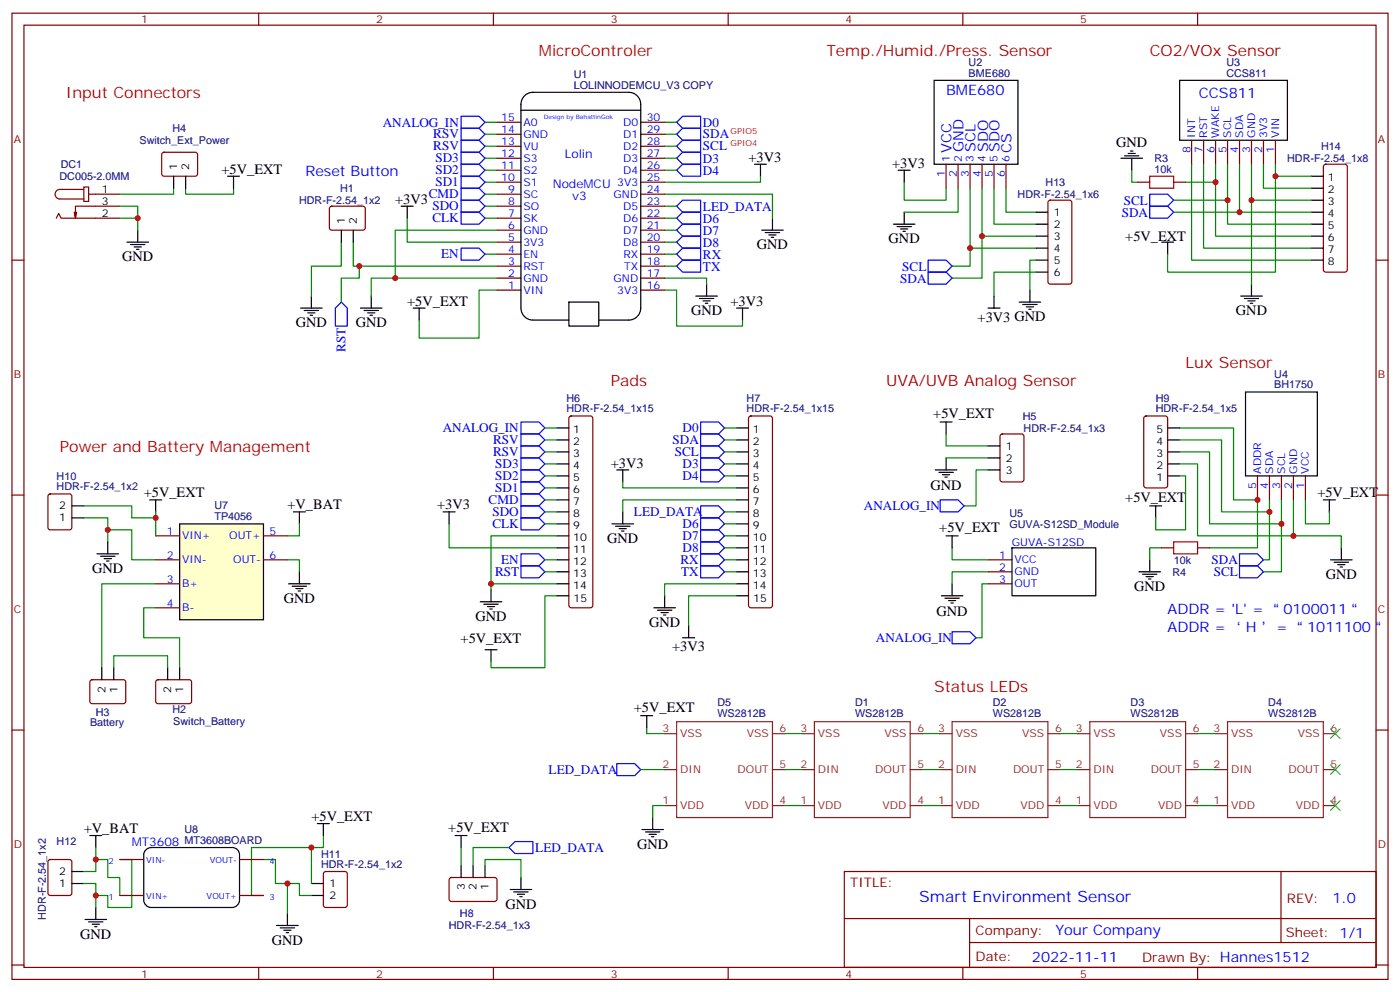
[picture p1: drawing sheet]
<svg xmlns="http://www.w3.org/2000/svg" width="412mm" height="292mm" viewBox="0 0 412 292" stroke-linecap="round" stroke-linejoin="round" font-family="sans-serif">
<g fill="none" stroke="#870000" stroke-width=".35">
<path d="M3.5 3.9h405.4v284.3h-405.4zM7.1 7.4h398.2v277.3h-398.2zM76.2 3.9v3.5M145.3 3.9v3.5M214.5 3.9v3.5M283.6 3.9v3.5M352.8 3.9v3.5M24.7 55h1.4v4.3h-1.4zM24.7 55.7h-7.1a1.41 1.41 0 0 0-1.4 1.5 1.41 1.41 0 0 0 1.4 1.4h7.1M26.1 57.2h9.2M278.7 48.3v7.1M282.2 48.3v7.1"/>
<path d="M285.8 48.3v7.1M289.3 48.3v7.1M292.8 48.3v7.1M296.3 48.3v7.1M351 41.3v7M354.5 41.3v7M358.1 41.3v7M361.6 41.3v7M365.1 41.3v7M368.7 41.3v7M372.2 41.3v7M375.7 41.3v7"/>
<path d="M3.5 76.6h3.6M16.6 64.2l.7-1.4 .7 1.4h17.3M22.6 62.4l-.4 1.8M35.3 60.7h-13.1v3.5l-.3-1.8M405.3 76.6h3.6M3.5 145.7h3.6M370.4 140.1v7M373.9 140.1v7M377.5 140.1v7M381 140.1v7M384.5 140.1v7M405.3 145.7h3.6"/>
<path d="M291 164.7h7.1M291 171.8h7.1M291 168.3h7.1M3.5 214.8h3.6M405.3 214.8h3.6M248.7 256.5h156.6v28.2h-156.6zM377.3 256.5v20.9M248.7 270.3h156.5M285.6 277.4h119.6M285.6 270.3v14.1M3.5 284h3.6M76.2 284.7v3.5"/>
<path d="M145.3 284.7v3.5M214.5 284.7v3.5M283.6 284.7v3.5M352.8 284.7v3.5M405.3 284h3.6"/>
</g>
<path d="M135.8 34.2h5.3l1.8 1.8-1.8 1.7h-5.3zM199.3 39.5l1.8-1.8h5.3v3.6h-5.3zM199.3 43l1.8-1.7h5.3v3.5h-5.3zM338.7 57.2h5.3l1.7 1.7-1.7 1.8h-5.3zM199.3 60.7l1.8-1.8h5.3v3.5h-5.3zM273.4 76.6h5.3l1.8 1.7-1.8 1.8h-5.3zM338.7 60.7h5.3l1.7 1.7-1.7 1.8h-5.3zM273.4 80.1h5.3l1.8 1.7-1.8 1.8h-5.3zM365.1 163h5.3l1.8 1.7-1.8 1.8h-5.3zM365.1 166.5h5.3l1.8 1.8-1.8 1.7h-5.3zM280.5 185.9h5.3l1.7 1.8-1.7 1.7h-5.3zM181.7 224.7h5.3l1.7 1.8-1.7 1.7h-5.3z" fill="none" stroke="#00f" stroke-width=".35"/>
<g fill="none" stroke="#000" stroke-width=".35">
<path d="M275.2 23.6h24.7v24.7h-24.7zM347.5 23.6h31.7v17.7h-31.7zM264.6 50.1h3.5M266.3 50.1v3.5M330.2 46.6h6.3M331.3 45.9h4.2M332.3 45.2h2.1M333 44.4h.7M333.4 46.6v3.5M37.4 71.3h6.3M38.5 72h4.2M39.5 72.7h2.1"/>
<path d="M40.2 73.4h.7M40.6 67.7v3.6M263.2 66h6.3M264.2 66.7h4.3M265.3 67.4h2.1M266 68.1h.7M266.3 62.4v3.6M342.2 71.3h3.5M344 71.3v3.5M88.5 90.7h6.4M89.6 91.4h4.2M90.7 92.1h2.1"/>
<path d="M91.4 92.8h.7M91.7 87.1v3.6M106.2 90.7h6.3M107.2 91.4h4.3M108.3 92.1h2.1M109 92.8h.7M109.4 87.1v3.6M365.5 87.1h6.3M366.5 87.8h4.3M367.6 88.5h2.1M368.3 89.3h.7M368.7 83.6v3.5"/>
<path d="M366.9 115.4h21.2v24.7h-21.2zM278.7 157.7h3.5M280.5 157.7v3.5M389.8 147.1h3.5M391.6 147.1v3.5M277.3 175.3h6.3M278.3 176h4.3M279.4 176.7h2.1M280.1 177.4h.7M280.5 171.8v3.5M298.1 161.2h24.7v14.1h-24.7zM391.9 164.7h6.4"/>
<path d="M393 165.5h4.2M394.1 166.2h2.1M394.8 166.9h.7M395.1 161.2v3.5M189.1 244.1h6.3M190.1 244.8h4.3M191.2 245.5h2.1M191.9 246.2h.7M192.3 240.6v3.5"/>
</g>
<g fill="none" stroke="#008700" stroke-width=".35">
<path d="M51.2 55.4v1.8h-15.9M54.7 55.4v1.8h14.1v-1.8M266.3 53.6v5.3h12.4v-3.5M282.2 55.4v7h-15.9M285.8 55.4v22.9h-5.3M289.3 55.4v26.4h-8.8M361.6 48.3v10.6h-15.9M365.1 48.3v14.1h-19.4M368.7 48.3v35.3M375.7 48.3v31.8h-31.7v-5.3M35.3 64.2h5.3v3.5M35.3 60.7h5.3v3.5"/>
<path d="M100.5 71.3v7h-8.8v8.8M104.1 71.3v7h42.3M146.4 81.8h-37v5.3M146.4 85.4h-5.3v14.1h-17.6v-5.3M373.9 147.1v17.6h-1.7M377.5 147.1v21.2h-5.3M381 147.1v10.6h14.1v3.5M384.5 147.1v7.1h7.1v-3.6M280.5 161.2v3.5h10.5M291 171.8h-1.7v15.9h-1.8M291 168.3h-10.5v3.5M190.5 214.1v1.8h5.3"/>
<path d="M231.1 215.9h5.3M271.6 215.9h5.3M312.2 215.9h5.3M352.8 215.9h5.3M188.7 226.5h7.1M195.8 237.1h-3.5v3.5M231.1 226.5h5.3M231.1 237.1h5.3M271.6 226.5h5.3M271.6 237.1h5.3M312.2 226.5h5.3M312.2 237.1h5.3"/>
<path d="M352.8 226.5h5.3M352.8 237.1h5.3"/>
</g>
<g fill="none" stroke="#8c2424" stroke-width=".35">
<path d="M195.8 215.9h3.5M199.3 212.4h28.2v28.2h-28.2zM227.5 215.9h3.6M236.4 215.9h3.5M239.9 212.4h28.2v28.2h-28.2zM268.1 215.9h3.5M276.9 215.9h3.6M280.5 212.4h28.2v28.2h-28.2zM308.7 215.9h3.5M317.5 215.9h3.5M321 212.4h28.2v28.2h-28.2zM349.2 215.9h3.6"/>
<path d="M358.1 215.9h3.5M361.6 212.4h28.2v28.2h-28.2zM389.8 215.9h3.5M195.8 237.1h3.5M195.8 226.5h3.5M227.5 237.1h3.6M227.5 226.5h3.6M236.4 237.1h3.5M236.4 226.5h3.5M268.1 237.1h3.5M268.1 226.5h3.5M276.9 237.1h3.6"/>
<path d="M276.9 226.5h3.6M308.7 237.1h3.5M308.7 226.5h3.5M317.5 237.1h3.5M317.5 226.5h3.5M349.2 237.1h3.6M349.2 226.5h3.6M358.1 237.1h3.5M358.1 226.5h3.5M389.8 237.1h3.5M389.8 226.5h3.5"/>
</g>
<path d="M391.9 214.5l2.9 2.8M394.8 214.5l-2.9 2.8M391.9 225.1l2.9 2.8M391.9 235.7l2.9 2.8M394.8 225.1l-2.9 2.8M394.8 235.7l-2.9 2.8" fill="none" stroke="#3c3" stroke-width=".35"/>
<path d="M52.9 154.2h24.7v28.2h-24.7z" fill="#ffc" stroke="#000" stroke-width=".35"/>
<g fill="none" stroke="#870000" stroke-width=".35">
<path d="M146.4 36h7.1M146.4 39.5h7.1M188.7 36h7.1M188.7 39.5h7.1M47.9 45l.4-.2 9.5 .1 .4 .6-.1 5.9-.6 .5-9.4-.1-.5-.6v-5.7zM146.4 53.6h7.1M146.4 43h7.1M146.4 46.6h7.1M146.4 50.1h7.1M146.4 57.2h7.1M188.7 53.6h7.1M188.7 43h7.1"/>
<path d="M188.7 46.6h7.1M188.7 50.1h7.1M188.7 57.2h7.1M308.9 59.1l.5-.2h5.6l.7 .4v23.6l-.4 .7h-5.9l-.7-.5v-23.5zM335.1 53.6h3.6M345.7 53.6h3.5M390.1 48.5l.4-.2h5.7l.5 .2 .2 .5v30.4l-.3 .5-.4 .2h-5.7l-.5-.3-.2-.4v-30.4zM97.2 60.9l.5-.2h9.5l.4 .7-.1 5.9-.6 .4h-9.5l-.4-.7v-5.6zM146.4 60.7h7.1M146.4 64.2h7.1M146.4 67.7h7.1M146.4 71.3h7.1"/>
<path d="M146.4 74.8h7.1M146.4 78.3h7.1M188.7 60.7h7.1M188.7 64.2h7.1M188.7 67.7h7.1M188.7 71.3h7.1M188.7 74.8h7.1M188.7 78.3h7.1M146.4 81.8h7.1M146.4 85.4h7.1M188.7 81.8h7.1M188.7 85.4h7.1"/>
<path d="M167.8 122.6l.5-.2h5.6l.5 .2 .2 .5v55.1l-.2 .5-.5 .2h-5.6l-.5-.3-.2-.4v-55.1zM220.7 122.6l.5-.2h5.6l.5 .2 .2 .5v55.1l-.2 .5-.5 .2h-5.6l-.5-.3-.2-.4v-55.1zM294.8 127.9l.5-.2h5.6l.7 .4v13l-.4 .7h-5.9l-.7-.4v-13zM337.1 122.6l.5-.2h5.7l.6 .4 .1 20.1-.5 .6-5.9 .1-.6-.5-.1-20zM14.3 145.6l.5-.3h5.7l.6 .5 .1 9.4-.5 .7h-5.9l-.6-.4-.1-9.5zM45.9 157.7h7M77.6 157.7h7.1M45.9 164.7h7M45.9 171.8h7M45.9 178.9h7M77.6 164.7h7.1M342.2 161.2h3.5"/>
<path d="M352.8 161.2h3.5M26.7 200.2l.5-.2 9.4 .1 .4 .6v5.9l-.7 .5-9.4-.1-.4-.6v-5.7zM46.1 200.2l.5-.2 9.4 .1 .4 .6v5.9l-.7 .5-9.4-.1-.4-.6v-5.7zM14.3 253.1l.5-.2h5.7l.6 .5 .1 9.4-.5 .7h-5.9l-.6-.4-.1-9.5zM35.3 252.9h7M70.6 252.9h7M95.5 256.7l.5-.2h5.6l.7 .4v9.4l-.5 .7-5.8 .1-.7-.5-.1-9.4zM132.5 258.4l.5-.2 13 .1 .4 .6-.1 6-.6 .4-13-.1-.4-.6v-5.7zM35.3 263.5h7M70.6 263.5h7"/>
</g>
<g fill="none" stroke="#008700" stroke-width=".35">
<path d="M142.9 39.5h3.5M142.9 36h3.5M195.8 39.5h3.5M195.8 36h3.5M142.9 43h3.5M142.9 46.6h3.5M142.9 50.1h3.5M142.9 53.6h3.5M142.9 57.2h3.5M195.8 57.2h31.7v7M195.8 43h3.5M195.8 46.6h3.5"/>
<path d="M195.8 50.1h3.5M224 51.9v1.7h-28.2M292.8 55.4v10.6h12.4M296.3 55.4v7h8.9M333.4 50.1v3.5h1.7M351 48.3v28.3h35.3M354.5 48.3v24.7h31.8M358.1 48.3v5.3h-8.9M358.1 53.6v15.9h28.2M361.6 58.9v7.1h24.7M368.7 58.9h17.6M372.2 48.3v7.1h14.1"/>
<path d="M375.7 51.9h10.6M105.8 78.3v3.5h-5.3v7.1M119.9 64.2v7.1h26.5M142.9 60.7h3.5M142.9 64.2h3.5M142.9 74.8h3.5M146.4 67.7h-30v14.1M195.8 60.7h3.5M195.8 64.2h3.5M195.8 74.8h3.5M195.8 67.7h3.5M195.8 71.3h3.5"/>
<path d="M195.8 78.3h3.5M285.8 73h19.4M289.3 69.5h15.9M305.2 76.6h-1.8v8.8M365.1 62.4h21.2M195.8 85.4h3.5v10.6h19.4v-1.8M195.8 81.8h12.3v1.8M305.2 80.1h-12.4v7M160.5 125.9h3.5M160.5 129.5h3.5M160.5 133h3.5M160.5 136.5h3.5"/>
<path d="M213.4 125.9h3.6M213.4 129.5h3.6M213.4 133h3.6M213.4 136.5h3.6M278.7 127.7v3.5h12.3M278.7 134.8h12.3M291 138.3h-3.5v10.6h-3.5M347.5 125.9h15.9v21.2h7v14.1h-14.1M347.5 129.5h12.3v21.1h14.1M347.5 133h8.8v21.2h21.2M347.5 136.5h5.3v21.2h28.2M24.7 148.9h14.1v3.5h7.1"/>
<path d="M24.7 152.4h7v3.5M31.7 159.5v-3.6h7.1v8.8h7.1M45.9 150.6v7.1M88.2 154.2v3.5h-3.5M132.3 154.2v7h31.7M160.5 140.1h3.5M160.5 143.6h3.5M160.5 147.1h3.5M160.5 150.6h3.5M160.5 154.2h3.5M164 157.7h-19.4v14.1M183.4 141.8v1.8h33.6"/>
<path d="M213.4 140.1h3.6M213.4 150.6h3.6M213.4 154.2h3.6M213.4 157.7h3.6M217 147.1h-33.6v3.5M347.5 140.1h1.7v15.8h-8.8v-3.5M45.9 171.8h-15.9v24.7M45.9 178.9h-3.6v8.8h10.6v8.8M84.7 164.7h3.5v3.6M160.5 164.7h3.5M160.5 168.3h3.5M164 171.8h-19.4v1.8"/>
<path d="M164 175.3h-3.5v21.2h-15.9v-1.8M213.4 164.7h3.6M213.4 168.3h3.6M213.4 161.2h3.6M217 175.3h-14.2v8.8M217 171.8h-21.2v3.5M342.2 161.2h-3.5v3.5M33.5 196.5v-3.5h15.9v3.5M24.7 260h3.5v3.5M28.2 249.4v3.5h3.5v5.3h3.6v5.3M28.2 252.9v3.6h-3.5M35.3 252.9h3.5v14.2h-7.1v-3.6h-3.5v3.6"/>
<path d="M77.6 252.9h3.5v7.1h3.6v8.8M84.7 260h3.5v3.5h3.5M91.7 249.4v10.6M95.2 245.9v3.5h-21.1v14.1h3.5M135.8 249.4v5.3M142.9 254.7v-1.8h10.6v5.3M149.9 249.4h-10.6v5.3"/>
</g>
<g fill="none" stroke="#000" stroke-width=".35">
<path d="M153.5 32.5h35.2M51.2 51.9v3.5M54.7 51.9v3.5M67 51.9h3.6M68.8 51.9v3.5M222.2 48.3h3.6M224 48.3v3.6M386.3 51.9h3.5M386.3 55.4h3.5M386.3 58.9h3.5M100.5 67.7v3.6M104.1 67.7v3.6"/>
<path d="M118.2 60.7h3.5M119.9 60.7v3.5M224.4 67.7h6.3M225.4 68.4h4.3M226.5 69.1h2.1M227.2 69.8h.7M227.5 64.2v3.5M305.2 62.4h3.5M305.2 66h3.5M305.2 69.5h3.5M305.2 73h3.5M305.2 76.6h3.5"/>
<path d="M386.3 62.4h3.5M386.3 66h3.5M386.3 69.5h3.5M386.3 73h3.5M386.3 76.6h3.5M121.7 90.7h3.5M123.5 90.7v3.5M167.6 94.2h-10.6a3.5 3.5 0 0 1-3.5-3.5v-60a3.5 3.5 0 0 1 3.5-3.5h28.2a3.5 3.5 0 0 1 3.5 3.5v60a3.5 3.5 0 0 1-3.5 3.5h-8.8M167.6 88.9h8.8v7.1h-8.8zM205 87.1h6.3M206 87.8h4.3M207.1 88.5h2.1"/>
<path d="M207.8 89.3h.7M208.1 83.6v3.5M217 90.7h3.5M218.7 90.7v3.5M291 90.7h3.6M292.8 87.1v3.6M300.2 88.9h6.4M301.3 89.6h4.2M302.3 90.3h2.1M303 91h.7M303.4 85.4v3.5M305.2 80.1h3.5"/>
<path d="M164 125.9h3.6M164 129.5h3.6M164 133h3.6M164 136.5h3.6M181.7 138.3h3.5M183.4 138.3v3.5M217 125.9h3.5M217 129.5h3.5M217 133h3.5M217 136.5h3.5M275.5 138.3h6.4M276.6 139h4.2"/>
<path d="M276.9 124.2h3.6M277.6 139.7h2.2M278.7 124.2v3.5M278.7 134.8v3.5M291 138.3h3.6M291 131.2h3.6M291 134.8h3.6M344 125.9h3.5M344 129.5h3.5M344 133h3.5M344 136.5h3.5M21.2 152.4h3.5"/>
<path d="M21.2 148.9h3.5M31.7 159.5v3.5M44.1 147.1h3.5M45.9 147.1v3.5M86.4 150.6h3.6M88.2 150.6v3.6M130.5 150.6h3.6M132.3 150.6v3.6M164 147.1h3.6M164 150.6h3.6M164 140.1h3.6M164 143.6h3.6"/>
<path d="M164 154.2h3.6M164 157.7h3.6M180.3 154.2h6.3M181.3 154.9h4.3M182.4 155.6h2.1M183.1 156.3h.7M183.4 150.6v3.6M217 147.1h3.5M217 150.6h3.5M217 140.1h3.5M217 143.6h3.5M217 154.2h3.5"/>
<path d="M217 157.7h3.5M278.3 140.4h.7M338.7 148.9h3.5M340.4 148.9v3.5M344 140.1h3.5M28.6 163h6.3M29.6 163.7h4.3M30.7 164.4h2.1M31.4 165.1h.7M85 171.8h6.4M86.1 172.5h4.2M87.1 173.2h2.2"/>
<path d="M87.8 173.9h.7M88.2 168.3v3.5M141.5 177.1h6.3M142.5 177.8h4.3M143.6 178.5h2.1M144.3 179.2h.7M144.6 173.6v3.5M164 168.3h3.6M164 171.8h3.6M164 161.2h3.6M164 164.7h3.6M164 175.3h3.6"/>
<path d="M192.6 178.9h6.4M193.7 179.6h4.2M195.8 175.3v3.6M217 168.3h3.5M217 171.8h3.5M217 161.2h3.5M217 164.7h3.5M217 175.3h3.5M335.5 168.3h6.3M336.5 169h4.3M337.6 169.7h2.1M338.3 170.4h.7"/>
<path d="M338.7 164.7v3.6M30 196.5v3.5M33.5 196.5v3.5M49.4 196.5v3.5M52.9 196.5v3.5M142.9 191.2h3.5M144.6 191.2v3.5M194.7 180.3h2.1M195.4 181h.7M201.1 187.7h3.5M202.8 184.1v3.6M188.7 210.6h3.6"/>
<path d="M190.5 210.6v3.5M21.2 260h3.5M21.2 256.5h3.5M26.5 245.9h3.5M28.2 245.9v3.5M43 250l1.4-.6h24a2.12 2.12 0 0 1 2.2 2.1v13.4a2.27 2.27 0 0 1-2.2 2.2h-24a2.27 2.27 0 0 1-2.1-2.2v-13.4l.1-.5zM91.7 260h3.5M93.5 242.4h3.5M95.2 242.4v3.5M134.1 245.9h3.5M135.8 245.9v3.5M135.8 254.7v3.5"/>
<path d="M139.3 254.7v3.5M142.9 254.7v3.5M153.5 258.2v3.6M25 270.6h6.4M26.1 271.3h4.2M27.2 272h2.1M27.9 272.7h.7M28.2 267.1v3.5M81.5 272.3h6.3M82.5 273h4.3M83.6 273.8h2.1M84.3 274.5h.7"/>
<path d="M84.7 268.8v3.5M91.7 263.5h3.5M150.3 261.8h6.3M151.3 262.5h4.3M152.4 263.2h2.1M153.1 263.9h.7"/>
</g>
<g fill="none" stroke="#00f" stroke-width=".35">
<path d="M135.8 37.7h5.3l1.8 1.8-1.8 1.8h-5.3zM199.3 36l1.8-1.8h5.3v3.5h-5.3zM135.8 41.3h5.3l1.8 1.7-1.8 1.8h-5.3zM135.8 44.8h5.3l1.8 1.8-1.8 1.7h-5.3zM135.8 48.3h5.3l1.8 1.8-1.8 1.8h-5.3zM135.8 51.9h5.3l1.8 1.7-1.8 1.8h-5.3zM135.8 55.4h5.3l1.8 1.8-1.8 1.7h-5.3zM135.8 58.9h5.3l1.8 1.8-1.8 1.7h-5.3zM199.3 46.6l1.8-1.8h5.3v3.5h-5.3zM199.3 50.1l1.8-1.8h5.3v3.6h-5.3zM135.8 62.4h5.3l1.8 1.8-1.8 1.8h-5.3zM135.8 73h5.3l1.8 1.8-1.8 1.8h-5.3z"/>
<path d="M199.3 64.2l1.8-1.8h5.3v3.6h-5.3zM199.3 67.7l1.8-1.7h5.3v3.5h-5.3zM199.3 71.3l1.8-1.8h5.3v3.5h-5.3zM199.3 74.8l1.8-1.8h5.3v3.6h-5.3zM199.3 78.3l1.8-1.7h5.3v3.5h-5.3zM100.5 88.9l1.8 1.8v5.3h-3.5v-5.3zM153.5 124.2h5.2l1.8 1.7-1.8 1.8h-5.2zM153.5 127.7h5.2l1.8 1.8-1.8 1.7h-5.2zM153.5 131.2h5.2l1.8 1.8-1.8 1.8h-5.2zM153.5 134.8h5.2l1.8 1.7-1.8 1.8h-5.2zM153.5 138.3h5.2l1.8 1.8-1.8 1.7h-5.2zM206.4 138.3h5.3l1.7 1.8-1.7 1.7h-5.3z"/>
<path d="M206.4 134.8h5.3l1.7 1.7-1.7 1.8h-5.3zM206.4 131.2h5.3l1.7 1.8-1.7 1.8h-5.3zM206.4 127.7h5.3l1.7 1.8-1.7 1.7h-5.3zM206.4 124.2h5.3l1.7 1.7-1.7 1.8h-5.3zM153.5 141.8h5.2l1.8 1.8-1.8 1.7h-5.2zM153.5 145.3h5.2l1.8 1.8-1.8 1.8h-5.2zM153.5 148.9h5.2l1.8 1.7-1.8 1.8h-5.2zM153.5 152.4h5.2l1.8 1.8-1.8 1.7h-5.2zM206.4 159.5h5.3l1.7 1.7-1.7 1.8h-5.3zM206.4 152.4h5.3l1.7 1.8-1.7 1.7h-5.3zM206.4 155.9h5.3l1.7 1.8-1.7 1.8h-5.3zM206.4 148.9h5.3l1.7 1.7-1.7 1.8h-5.3z"/>
<path d="M276.9 147.1h5.3l1.8 1.8-1.8 1.7h-5.3zM153.5 163h5.2l1.8 1.7-1.8 1.8h-5.2zM153.5 166.5h5.2l1.8 1.8-1.8 1.7h-5.2zM206.4 166.5h5.3l1.7 1.8-1.7 1.7h-5.3zM206.4 163h5.3l1.7 1.7-1.7 1.8h-5.3zM149.9 249.4l1.8-1.8h5.3v3.6h-5.3z"/>
</g>
<path d="M338.7 51.9h7v3.5h-7zM345.7 159.5h7.1v3.5h-7.1z" fill="none" stroke="#a10000" stroke-width=".35"/>
<g fill="#c00">
<circle cx="40.6" cy="64.2" r=".88"/>
<circle cx="116.4" cy="81.8" r=".88"/>
<circle cx="105.8" cy="78.3" r=".88"/>
<circle cx="144.6" cy="171.8" r=".88"/>
<circle cx="91.7" cy="249.4" r=".88"/>
<circle cx="84.7" cy="260" r=".88"/>
<circle cx="28.2" cy="252.9" r=".88"/>
<circle cx="28.2" cy="263.5" r=".88"/>
<circle cx="45.9" cy="152.4" r=".88"/>
<circle cx="31.8" cy="155.9" r=".88"/>
<circle cx="289.3" cy="69.5" r=".88"/>
<circle cx="285.8" cy="73" r=".88"/>
<circle cx="368.7" cy="58.9" r=".88"/>
<circle cx="375.7" cy="51.9" r=".88"/>
<circle cx="365.1" cy="62.4" r=".88"/>
<circle cx="361.6" cy="58.9" r=".88"/>
<circle cx="358.1" cy="53.6" r=".88"/>
<circle cx="370.4" cy="147.1" r=".88"/>
<circle cx="373.9" cy="150.6" r=".88"/>
<circle cx="377.5" cy="154.2" r=".88"/>
<circle cx="381" cy="157.7" r=".88"/>
</g>
<g font-size="4.6" fill="#c00">
<text x="158.7" y="16.6">MicroControler</text>
<text x="243.4" y="16.6">Temp./Humid./Press. Sensor</text>
<text x="338.7" y="16.6">CO2/VOx Sensor</text>
<text x="19.4" y="28.9">Input Connectors</text>
<text x="179.9" y="113.6">Pads</text>
<text x="261.1" y="113.6">UVA/UVB Analog Sensor</text>
<text x="349.2" y="108.3">Lux Sensor</text>
<text x="17.6" y="133">Power and Battery Management</text>
<text x="275.2" y="203.6">Status LEDs</text>
</g>
<text font-size="4.6" fill="#00f" x="270.8" y="265.5">Smart Environment Sensor</text>
<g font-size="4.2" fill="#00f">
<text x="278.7" y="27.9">BME680</text>
<text x="353.2" y="28.8">CCS811</text>
<text x="280.3" y="45" transform="rotate(-90 280.3 45)">VCC</text>
<text x="283.8" y="44.8" transform="rotate(-90 283.8 44.8)">GND</text>
<text x="287.4" y="44.8" transform="rotate(-90 287.4 44.8)">SCL</text>
<text x="291" y="44.8" transform="rotate(-90 291 44.8)">SDO</text>
<text x="294.4" y="44.8" transform="rotate(-90 294.4 44.8)">SDO</text>
<text x="298" y="45" transform="rotate(-90 298 45)">CS</text>
<text x="90" y="51.9">Reset Button</text>
<text x="344" y="180.6">ADDR = 'L' =</text>
<text x="344" y="185.9">ADDR =</text>
<text x="367" y="185.9">H</text>
<text x="375.9" y="185.9">=</text>
<text x="378" y="180.6">0100011</text>
<text x="385.1" y="185.9">1011100</text>
<text x="392.5" y="265.7">1.0</text>
<text x="310.9" y="275.3">Your Company</text>
<text x="304" y="283.1">2022-11-11</text>
</g>
<g font-size="4.2">
<text x="220.5" y="47.6">+3V3</text>
<text x="328.8" y="43.3">GND</text>
<text x="65.3" y="51.2">+5V_EXT</text>
<text x="262.8" y="49.4">+3V3</text>
<text x="116.4" y="60">+3V3</text>
<text x="261.8" y="71.6">GND</text>
<text x="331.5" y="70.9">+5V_EXT</text>
<text x="36" y="76.9">GND</text>
<text x="223" y="73.4">GND</text>
<text x="119.9" y="90">+5V_EXT</text>
<text x="215.2" y="90">+3V3</text>
<text x="203.6" y="92.8">GND</text>
<text x="288" y="94.7">+3V3 GND</text>
<text x="364.1" y="92.8">GND</text>
<text x="87.1" y="96.3">GND</text>
<text x="104.8" y="96.3">GND</text>
<text x="274.9" y="123.1">+5V_EXT</text>
<text x="179.9" y="137.6">+3V3</text>
<text x="42.3" y="146.4">+5V_EXT</text>
<text x="84.7" y="149.9">+V_BAT</text>
<text x="128.8" y="149.9">+3V3</text>
<text x="274.1" y="144.3">GND</text>
<text x="331.5" y="147.8">+5V_EXT</text>
<text x="388.1" y="146.4">+5V_EXT</text>
<text x="178.9" y="159.8">GND</text>
<text x="276.7" y="156.6">+5V_EXT</text>
<text x="27.2" y="168.6">GND</text>
<text x="334.1" y="173.9">GND</text>
<text x="390.5" y="170.4">GND</text>
<text x="83.6" y="177.4">GND</text>
<text x="140.1" y="182.7">GND</text>
<text x="191.2" y="184.5">GND</text>
<text x="275.9" y="181.4">GND</text>
<text x="135.7" y="189.1">+5V_EXT</text>
<text x="198" y="191.6">+3V3</text>
<text x="186.7" y="209.5">+5V_EXT</text>
<text x="24.7" y="245.2">+V_BAT</text>
<text x="91.7" y="241.7">+5V_EXT</text>
<text x="132" y="244.8">+5V_EXT</text>
<text x="187.7" y="249.8">GND</text>
<text x="148.9" y="267.4">GND</text>
<text x="23.6" y="276.2">GND</text>
<text x="80.1" y="278">GND</text>
</g>
<g font-size="3.9" fill="#00f">
<text x="112.8" y="37.3">ANALOG_IN</text>
<text x="127.6" y="40.8">RSV</text>
<text x="207.1" y="40.8">SDA</text>
<text x="207.1" y="37.3">D0</text>
<text x="127.6" y="44.3">RSV</text>
<text x="128.2" y="47.8">SD3</text>
<text x="207.1" y="44.3">SCL</text>
<text x="207.1" y="47.9">D3</text>
<text x="128.2" y="51.3">SD2</text>
<text x="207.1" y="51.4">D4</text>
<text x="126.3" y="58.4">CMD</text>
<text x="128.2" y="54.9">SD1</text>
<text x="127.4" y="61.9">SDO</text>
<text x="127.4" y="65.4">CLK</text>
<text x="207.1" y="62">LED_DATA</text>
<text x="207.1" y="65.5">D6</text>
<text x="330.4" y="63.7">SDA</text>
<text x="331.1" y="60.2">SCL</text>
<text x="207.1" y="69.1">D7</text>
<text x="130" y="76.1">EN</text>
<text x="207.1" y="72.6">D8</text>
<text x="207.1" y="76.1">RX</text>
<text x="207.1" y="79.6">TX</text>
<text x="265.2" y="83.1">SDA</text>
<text x="265.8" y="79.6">SCL</text>
<text x="101.8" y="103.6" transform="rotate(-90 101.8 103.6)">RST</text>
<text x="130.4" y="127.2">ANALOG_IN</text>
<text x="145.3" y="130.7">RSV</text>
<text x="198.1" y="130.7">SDA</text>
<text x="201.1" y="127.1">D0</text>
<text x="145.3" y="134.2">RSV</text>
<text x="145.9" y="137.8">SD3</text>
<text x="198.8" y="134.2">SCL</text>
<text x="201.1" y="137.7">D3</text>
<text x="145.9" y="141.3">SD2</text>
<text x="201.1" y="141.2">D4</text>
<text x="143.9" y="148.4">CMD</text>
<text x="145.9" y="144.8">SD1</text>
<text x="145" y="151.9">SDO</text>
<text x="145" y="155.4">CLK</text>
<text x="186.7" y="151.8">LED_DATA</text>
<text x="201.1" y="155.3">D6</text>
<text x="254.5" y="150.1">ANALOG_IN</text>
<text x="201.1" y="158.8">D7</text>
<text x="147.6" y="166">EN</text>
<text x="200.4" y="165.9">RX</text>
<text x="201.1" y="162.4">D8</text>
<text x="356.9" y="166">SDA</text>
<text x="145.9" y="169.5">RST</text>
<text x="200.7" y="169.4">TX</text>
<text x="357.5" y="169.6">SCL</text>
<text x="258" y="188.9">ANALOG_IN</text>
<text x="161.6" y="227.7">LED_DATA</text>
<text x="157.7" y="250.7">LED_DATA</text>
</g>
<g font-size="3.9" fill="#800">
<text x="250.5" y="261.1">TITLE:</text>
<text x="379.1" y="265.7">REV:</text>
<text x="287.4" y="275.3">Company:</text>
<text x="378.7" y="275.9">Sheet: 1/1</text>
<text x="287.4" y="282.9">Date:</text>
<text x="336.4" y="283">Drawn By: Hannes1512</text>
</g>
<g font-size="3.5" fill="#00f">
<text x="166.4" y="46.6">Lolin</text>
<text x="162.8" y="55.4">NodeMCU 3V3</text>
<text x="168.5" y="58.9">v3</text>
<text x="38.8" y="249">MT3608 MT3608BOARD</text>
</g>
<g font-size="3.2" fill="#800">
<text x="41.6" y="6.9">1</text>
<text x="110.8" y="6.9">2</text>
<text x="179.9" y="6.9">3</text>
<text x="249.1" y="6.9">4</text>
<text x="318.2" y="6.9">5</text>
<text x="4.1" y="42">A</text>
<text x="405.9" y="42">A</text>
<text x="4.1" y="111.1">B</text>
<text x="405.9" y="111.1">B</text>
<text x="4.1" y="180.3">C</text>
<text x="405.9" y="180.3">C</text>
<text x="4.1" y="249.4">D</text>
<text x="405.9" y="249.4">D</text>
<text x="41.6" y="287.7">1</text>
<text x="110.8" y="287.7">2</text>
<text x="179.9" y="287.7">3</text>
<text x="249.1" y="287.7">4</text>
<text x="318.2" y="287.7">5</text>
</g>
<g font-size="3.2" fill="#000080">
<text x="169" y="22.9">U1</text>
<text x="285.3" y="22.6">BME680</text>
<text x="285.3" y="19.4">U2</text>
<text x="361.3" y="22.6">CCS811</text>
<text x="361.3" y="19.4">U3</text>
<text x="169" y="26.1">LOLINNODEMCU_V3 COPY</text>
<text x="50.8" y="38.9">H4</text>
<text x="41.1" y="42.4">Switch_Ext_Power</text>
<text x="340.1" y="47.7">R3</text>
<text x="379.1" y="47.7">HDR-F-2.54_1x8</text>
<text x="389.1" y="44.1">H14</text>
<text x="17.5" y="53">DC005-2.0MM</text>
<text x="17.9" y="49.5">DC1</text>
<text x="340.1" y="50.8">10k</text>
<text x="100.2" y="56.5">H1</text>
<text x="299.8" y="58.3">HDR-F-2.54_1x6</text>
<text x="308" y="54.7">H13</text>
<text x="88.1" y="60.1">HDR-F-2.54_1x2</text>
<text x="375.4" y="111.1">U4</text>
<text x="166.9" y="118.2">H6</text>
<text x="219.9" y="118.2">H7</text>
<text x="340.4" y="118.2">H9</text>
<text x="375.4" y="114.3">BH1750</text>
<text x="166.9" y="121.4">HDR-F-2.54_1x15</text>
<text x="219.9" y="121.4">HDR-F-2.54_1x15</text>
<text x="301.3" y="123.5">H5</text>
<text x="340.4" y="121.4">HDR-F-2.54_1x5</text>
<text x="301.5" y="127.1">HDR-F-2.54_1x3</text>
<text x="16.7" y="141.1">H10</text>
<text x="16.7" y="144.3">HDR-F-2.54_1x2</text>
<text x="63.2" y="149.7">U7</text>
<text x="63.2" y="152.9">TP4056</text>
<text x="297.3" y="155.3">GUVA-S12SD_Module</text>
<text x="297.3" y="152.1">U5</text>
<text x="345.7" y="165.9">10k</text>
<text x="345.4" y="169.4">R4</text>
<text x="50.8" y="210">H2</text>
<text x="211.3" y="207.9">D5</text>
<text x="251.9" y="207.9">D1</text>
<text x="292.5" y="207.9">D2</text>
<text x="333" y="207.9">D3</text>
<text x="373.6" y="207.9">D4</text>
<text x="26.5" y="213.5">Battery</text>
<text x="28.2" y="210.6">H3</text>
<text x="51.1" y="213.5">Switch_Battery</text>
<text x="211.3" y="211.1">WS2812B</text>
<text x="251.9" y="211.1">WS2812B</text>
<text x="292.5" y="211.1">WS2812B</text>
<text x="333" y="211.1">WS2812B</text>
<text x="373.6" y="211.1">WS2812B</text>
<text x="54.3" y="245.3">U8</text>
<text x="16.7" y="248.7">H12</text>
<text x="94.6" y="255.4">HDR-F-2.54_1x2</text>
<text x="94.6" y="252.4">H11</text>
<text x="135.5" y="270">H8</text>
<text x="13.5" y="270.7" transform="rotate(-90 13.5 270.7)">HDR-F-2.54_1x2</text>
<text x="132.2" y="273.5">HDR-F-2.54_1x3</text>
</g>
<g font-size="3.2" fill="#00f">
<text x="147.7" y="35.6">15</text>
<text x="190.5" y="35.6">30</text>
<text x="147.7" y="39.2">14</text>
<text x="154.2" y="37">A0</text>
<text x="154.2" y="40.6">GND</text>
<text x="183.6" y="37">D0</text>
<text x="183.6" y="40.6">D1</text>
<text x="190.5" y="39.2">29</text>
<text x="352.1" y="40.6" transform="rotate(-90 352.1 40.6)">INT</text>
<text x="355.6" y="40.6" transform="rotate(-90 355.6 40.6)">RST</text>
<text x="359.1" y="40.6" transform="rotate(-90 359.1 40.6)">WAKE</text>
<text x="362.7" y="40.6" transform="rotate(-90 362.7 40.6)">SCL</text>
<text x="366.2" y="40.6" transform="rotate(-90 366.2 40.6)">SDA</text>
<text x="369.7" y="40.6" transform="rotate(-90 369.7 40.6)">GND</text>
<text x="373.2" y="40.6" transform="rotate(-90 373.2 40.6)">3V3</text>
<text x="376.8" y="40.6" transform="rotate(-90 376.8 40.6)">VIN</text>
<text x="147.7" y="42.7">13</text>
<text x="147.7" y="46.2">12</text>
<text x="154.2" y="44.1">VU</text>
<text x="154.2" y="47.6">S3</text>
<text x="183.6" y="44.1">D2</text>
<text x="183.6" y="47.6">D3</text>
<text x="190.5" y="42.7">28</text>
<text x="190.5" y="46.2">27</text>
<text x="279.8" y="47.6" transform="rotate(-90 279.8 47.6)">1</text>
<text x="283.3" y="47.6" transform="rotate(-90 283.3 47.6)">2</text>
<text x="286.8" y="47.6" transform="rotate(-90 286.8 47.6)">3</text>
<text x="290.3" y="47.6" transform="rotate(-90 290.3 47.6)">4</text>
<text x="293.9" y="47.6" transform="rotate(-90 293.9 47.6)">5</text>
<text x="297.4" y="47.6" transform="rotate(-90 297.4 47.6)">6</text>
<text x="350.7" y="45.1" transform="rotate(-90 350.7 45.1)">8</text>
<text x="354.2" y="45.1" transform="rotate(-90 354.2 45.1)">7</text>
<text x="357.7" y="45.1" transform="rotate(-90 357.7 45.1)">6</text>
<text x="361.2" y="45.1" transform="rotate(-90 361.2 45.1)">5</text>
<text x="364.8" y="45.1" transform="rotate(-90 364.8 45.1)">4</text>
<text x="368.3" y="45.1" transform="rotate(-90 368.3 45.1)">3</text>
<text x="371.8" y="45.1" transform="rotate(-90 371.8 45.1)">2</text>
<text x="375.4" y="45.1" transform="rotate(-90 375.4 45.1)">1</text>
<text x="147.7" y="49.7">11</text>
<text x="147.7" y="53.3">10</text>
<text x="154.2" y="51.2">S2</text>
<text x="183.6" y="51.2">D4</text>
<text x="190.5" y="49.7">26</text>
<text x="190.5" y="53.3">25</text>
<text x="278.3" y="52.1" transform="rotate(-90 278.3 52.1)">1</text>
<text x="281.9" y="52.1" transform="rotate(-90 281.9 52.1)">2</text>
<text x="285.4" y="52.1" transform="rotate(-90 285.4 52.1)">3</text>
<text x="288.9" y="52.1" transform="rotate(-90 288.9 52.1)">4</text>
<text x="292.5" y="52.1" transform="rotate(-90 292.5 52.1)">5</text>
<text x="296" y="52.1" transform="rotate(-90 296 52.1)">6</text>
<text x="149.7" y="56.8">9</text>
<text x="154.2" y="54.7">S1</text>
<text x="154.2" y="58.2">SC</text>
<text x="180.7" y="58.2">GND</text>
<text x="190.5" y="56.8">24</text>
<text x="149.7" y="60.3">8</text>
<text x="149.7" y="63.9">7</text>
<text x="154.2" y="61.7">SO</text>
<text x="154.2" y="65.3">SK</text>
<text x="183.6" y="61.7">D5</text>
<text x="183.6" y="65.3">D6</text>
<text x="190.5" y="60.3">23</text>
<text x="190.5" y="63.9">22</text>
<text x="149.7" y="67.4">6</text>
<text x="149.7" y="70.9">5</text>
<text x="154.2" y="68.8">GND</text>
<text x="183.6" y="68.8">D7</text>
<text x="190.5" y="67.4">21</text>
<text x="190.5" y="70.9">20</text>
<text x="149.7" y="74.4">4</text>
<text x="149.7" y="78">3</text>
<text x="154.2" y="72.3">3V3</text>
<text x="154.2" y="75.8">EN</text>
<text x="183.6" y="72.3">D8</text>
<text x="183.6" y="75.8">RX</text>
<text x="190.5" y="74.4">19</text>
<text x="190.5" y="78">18</text>
<text x="149.7" y="81.5">2</text>
<text x="154.2" y="79.4">RST</text>
<text x="154.2" y="82.9">GND</text>
<text x="180.7" y="82.9">GND</text>
<text x="183.9" y="79.4">TX</text>
<text x="190.5" y="81.5">17</text>
<text x="149.7" y="85">1</text>
<text x="154.2" y="86.4">VIN</text>
<text x="181.8" y="86.4">3V3</text>
<text x="190.5" y="85">16</text>
<text x="370.1" y="143.8" transform="rotate(-90 370.1 143.8)">5</text>
<text x="371.5" y="139.3" transform="rotate(-90 371.5 139.3)">ADDR</text>
<text x="373.6" y="143.8" transform="rotate(-90 373.6 143.8)">4</text>
<text x="375" y="139.3" transform="rotate(-90 375 139.3)">SDA</text>
<text x="377.1" y="143.8" transform="rotate(-90 377.1 143.8)">3</text>
<text x="378.5" y="139.3" transform="rotate(-90 378.5 139.3)">SCL</text>
<text x="380.6" y="143.8" transform="rotate(-90 380.6 143.8)">2</text>
<text x="382.1" y="139.3" transform="rotate(-90 382.1 139.3)">GND</text>
<text x="384.2" y="143.8" transform="rotate(-90 384.2 143.8)">1</text>
<text x="385.6" y="139.3" transform="rotate(-90 385.6 139.3)">VCC</text>
<text x="49.1" y="157.3">1</text>
<text x="53.6" y="158.8">VIN+</text>
<text x="67.5" y="158.8">OUT+</text>
<text x="79.4" y="157.3">5</text>
<text x="298.1" y="160.8">GUVA-S12SD</text>
<text x="49.1" y="164.4">2</text>
<text x="53.6" y="165.8">VIN-</text>
<text x="68.7" y="165.8">OUT-</text>
<text x="79.4" y="164.4">6</text>
<text x="294.3" y="164.4">1</text>
<text x="294.3" y="167.9">2</text>
<text x="298.8" y="165.8">VCC</text>
<text x="49.1" y="171.4">3</text>
<text x="53.6" y="172.9">B+</text>
<text x="294.3" y="171.4">3</text>
<text x="298.8" y="172.9">OUT</text>
<text x="298.8" y="169.3">GND</text>
<text x="49.1" y="178.5">4</text>
<text x="53.6" y="179.9">B-</text>
</g>
<g font-size="3.2">
<text x="52.2" y="50.1" transform="rotate(-90 52.2 50.1)">1</text>
<text x="55.7" y="50.1" transform="rotate(-90 55.7 50.1)">2</text>
<text x="391.1" y="53.3">1</text>
<text x="30" y="56.8">1</text>
<text x="391.1" y="56.8">2</text>
<text x="30" y="60.3">3</text>
<text x="30" y="63.9">2</text>
<text x="101.6" y="66" transform="rotate(-90 101.6 66)">1</text>
<text x="105.1" y="66" transform="rotate(-90 105.1 66)">2</text>
<text x="310.4" y="63.5">1</text>
<text x="391.1" y="60.3">3</text>
<text x="391.1" y="63.9">4</text>
<text x="310.4" y="67">2</text>
<text x="310.4" y="70.6">3</text>
<text x="391.1" y="67.4">5</text>
<text x="391.1" y="70.9">6</text>
<text x="310.4" y="74.1">4</text>
<text x="310.4" y="77.6">5</text>
<text x="391.1" y="74.4">7</text>
<text x="391.1" y="78">8</text>
<text x="310.4" y="81.1">6</text>
<text x="168.9" y="127.4">1</text>
<text x="168.9" y="130.9">2</text>
<text x="221.8" y="127.4">1</text>
<text x="221.8" y="130.9">2</text>
<text x="340.6" y="130.9">4</text>
<text x="340.6" y="127.4">5</text>
<text x="168.9" y="134.4">3</text>
<text x="168.9" y="137.9">4</text>
<text x="221.8" y="134.4">3</text>
<text x="221.8" y="137.9">4</text>
<text x="296.3" y="132.3">1</text>
<text x="296.3" y="135.8">2</text>
<text x="340.6" y="137.9">2</text>
<text x="340.6" y="134.4">3</text>
<text x="168.9" y="141.5">5</text>
<text x="221.8" y="141.5">5</text>
<text x="296.3" y="139.3">3</text>
<text x="340.6" y="141.5">1</text>
<text x="17.4" y="149.9">2</text>
<text x="168.9" y="145">6</text>
<text x="168.9" y="148.5">7</text>
<text x="221.8" y="145">6</text>
<text x="221.8" y="148.5">7</text>
<text x="17.4" y="153.5">1</text>
<text x="168.9" y="152">8</text>
<text x="168.9" y="155.6">9</text>
<text x="221.8" y="152">8</text>
<text x="221.8" y="155.6">9</text>
<text x="168.9" y="159.1">10</text>
<text x="221.8" y="159.1">10</text>
<text x="168.9" y="162.6">11</text>
<text x="168.9" y="166.2">12</text>
<text x="221.8" y="162.6">11</text>
<text x="221.8" y="166.2">12</text>
<text x="168.9" y="169.7">13</text>
<text x="168.9" y="173.2">14</text>
<text x="221.8" y="169.7">13</text>
<text x="221.8" y="173.2">14</text>
<text x="169" y="177.1">15</text>
<text x="221.9" y="177.1">15</text>
<text x="31" y="203.8" transform="rotate(-90 31 203.8)">2</text>
<text x="34.6" y="203.8" transform="rotate(-90 34.6 203.8)">1</text>
<text x="50.4" y="203.8" transform="rotate(-90 50.4 203.8)">2</text>
<text x="54" y="203.8" transform="rotate(-90 54 203.8)">1</text>
<text x="17.4" y="257.5">2</text>
<text x="17.4" y="261.1">1</text>
<text x="97" y="261.1">1</text>
<text x="136.9" y="262" transform="rotate(-90 136.9 262)">3</text>
<text x="140.4" y="262" transform="rotate(-90 140.4 262)">2</text>
<text x="143.9" y="262" transform="rotate(-90 143.9 262)">1</text>
<text x="97" y="264.6">2</text>
</g>
<g font-size="3.2" fill="#8d2323">
<text x="195.2" y="215.5">3</text>
<text x="229.7" y="215.5">6</text>
<text x="235.8" y="215.5">3</text>
<text x="270.2" y="215.5">6</text>
<text x="276.3" y="215.5">3</text>
<text x="310.8" y="215.5">6</text>
<text x="316.9" y="215.5">3</text>
<text x="351.4" y="215.5">6</text>
<text x="357.5" y="215.5">3</text>
<text x="391.9" y="215.5">6</text>
<text x="200.4" y="217">VSS</text>
<text x="220" y="217">VSS</text>
<text x="240.9" y="217">VSS</text>
<text x="260.5" y="217">VSS</text>
<text x="281.5" y="217">VSS</text>
<text x="301.1" y="217">VSS</text>
<text x="322.1" y="217">VSS</text>
<text x="341.7" y="217">VSS</text>
<text x="362.7" y="217">VSS</text>
<text x="382.3" y="217">VSS</text>
<text x="195.2" y="226.1">2</text>
<text x="200.4" y="227.5">DIN</text>
<text x="217.3" y="227.5">DOUT</text>
<text x="229.7" y="226.1">5</text>
<text x="235.8" y="226.1">2</text>
<text x="240.9" y="227.5">DIN</text>
<text x="257.8" y="227.5">DOUT</text>
<text x="270.2" y="226.1">5</text>
<text x="276.3" y="226.1">2</text>
<text x="281.5" y="227.5">DIN</text>
<text x="298.4" y="227.5">DOUT</text>
<text x="310.8" y="226.1">5</text>
<text x="316.9" y="226.1">2</text>
<text x="322.1" y="227.5">DIN</text>
<text x="339" y="227.5">DOUT</text>
<text x="351.4" y="226.1">5</text>
<text x="357.5" y="226.1">2</text>
<text x="362.7" y="227.5">DIN</text>
<text x="379.5" y="227.5">DOUT</text>
<text x="391.9" y="226.1">5</text>
<text x="195.2" y="236.7">1</text>
<text x="200.4" y="238.1">VDD</text>
<text x="219.4" y="238.1">VDD</text>
<text x="229.7" y="236.7">4</text>
<text x="235.8" y="236.7">1</text>
<text x="240.9" y="238.1">VDD</text>
<text x="260" y="238.1">VDD</text>
<text x="270.2" y="236.7">4</text>
<text x="276.3" y="236.7">1</text>
<text x="281.5" y="238.1">VDD</text>
<text x="300.6" y="238.1">VDD</text>
<text x="310.8" y="236.7">4</text>
<text x="316.9" y="236.7">1</text>
<text x="322.1" y="238.1">VDD</text>
<text x="341.1" y="238.1">VDD</text>
<text x="351.4" y="236.7">4</text>
<text x="357.5" y="236.7">1</text>
<text x="362.7" y="238.1">VDD</text>
<text x="381.7" y="238.1">VDD</text>
<text x="391.9" y="236.7">4</text>
</g>
<g font-size="2.5" fill="#f00">
<text x="215.2" y="39.5">GPIO5</text>
<text x="215.2" y="43">GPIO4</text>
</g>
<g font-size="2.5" fill="#00f">
<text x="31.9" y="254.4">2</text>
<text x="43" y="254">VIN-</text>
<text x="61.8" y="254">VOUT-</text>
<text x="79.4" y="254.4">4</text>
<text x="31.9" y="264.9">1</text>
<text x="43" y="264.6">VIN+</text>
<text x="60.9" y="264.6">VOUT+</text>
<text x="79.4" y="264.9">3</text>
</g>
<text font-size="1.8" fill="#00f" x="160.2" y="34.9">Design by BahattinGok</text>
</svg>
